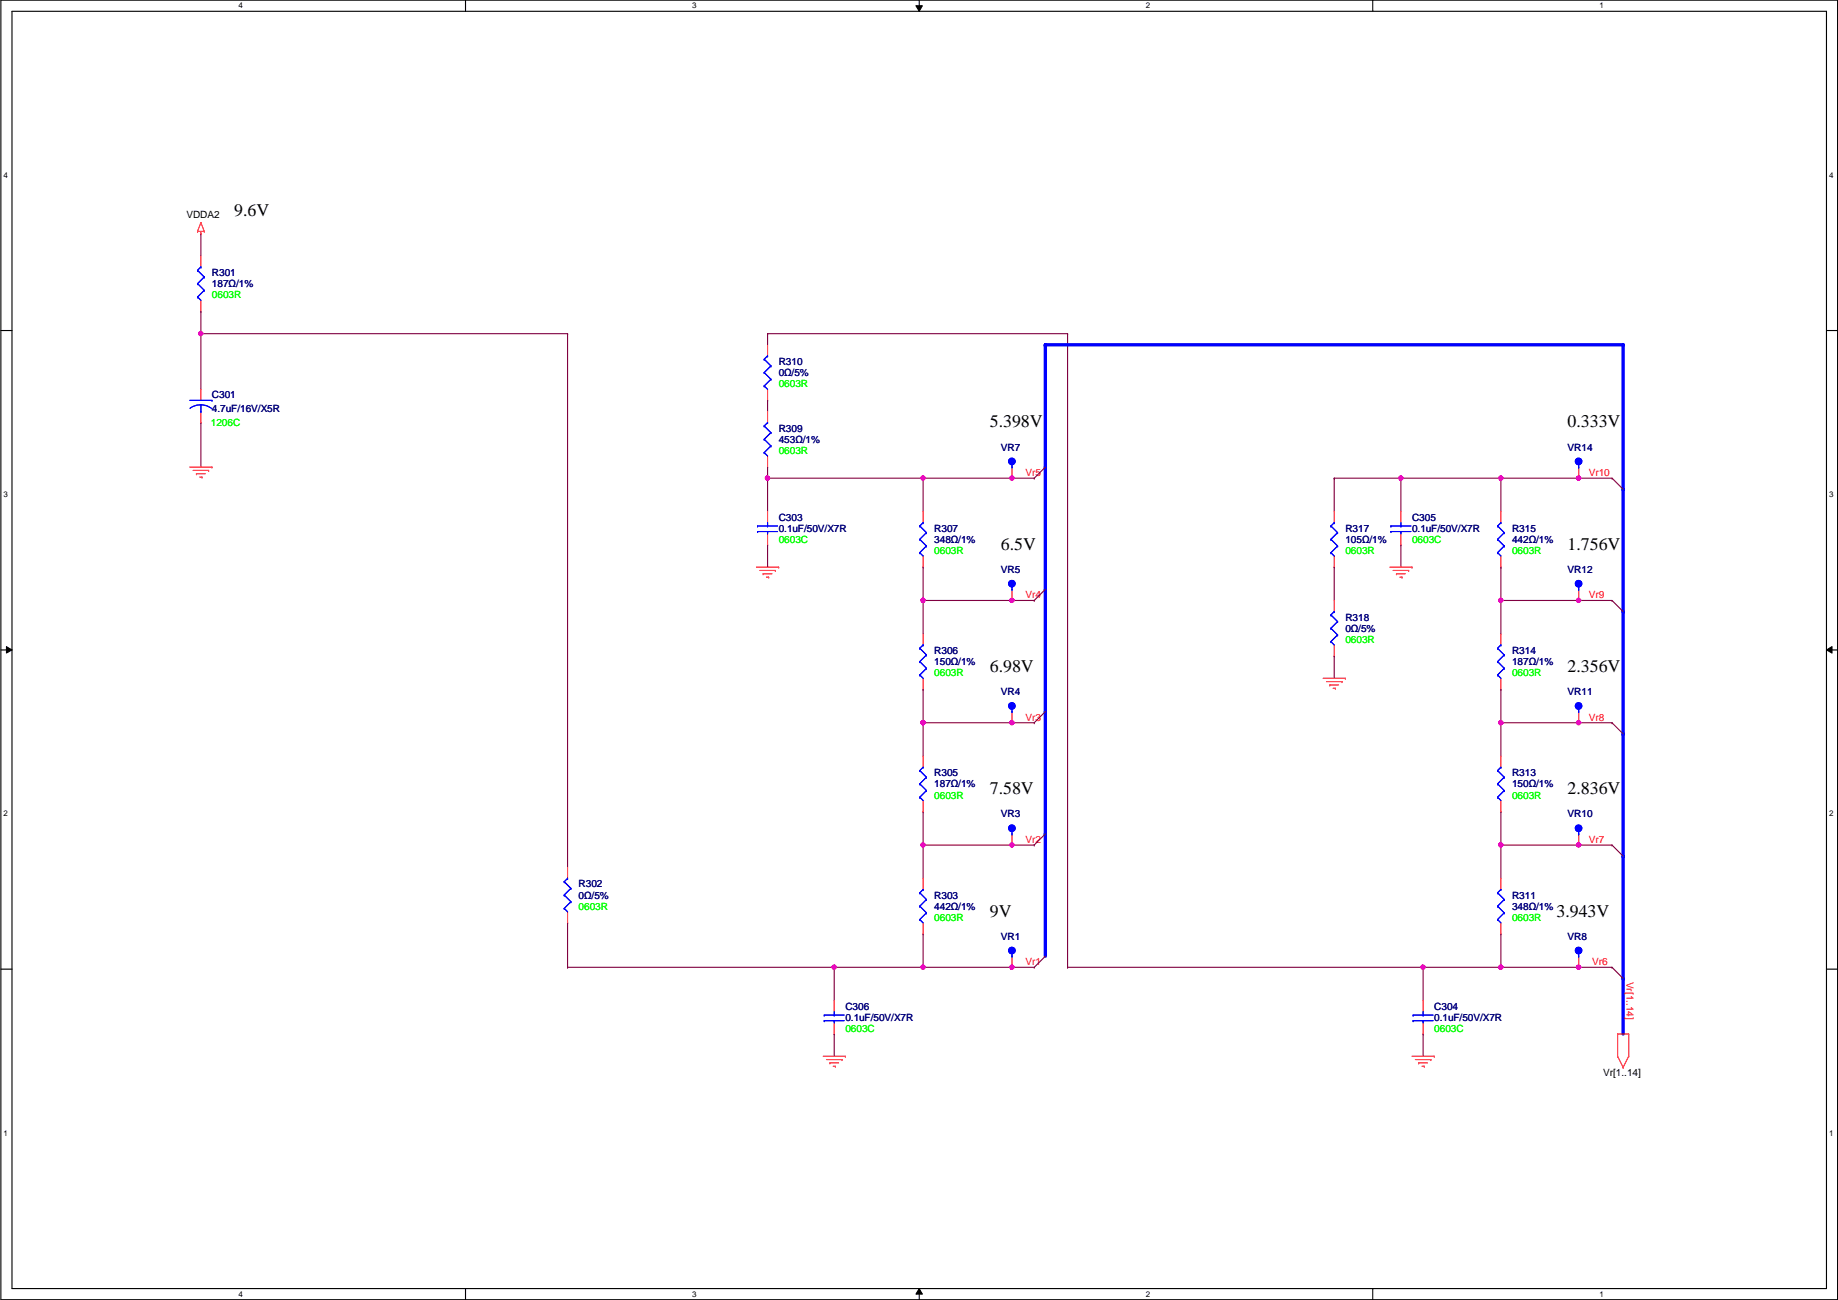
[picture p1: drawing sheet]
<svg xmlns="http://www.w3.org/2000/svg" width="420mm" height="297mm" viewBox="0 0 420 297" stroke-linecap="round" stroke-linejoin="round" font-family="sans-serif">
<path d="M.2 0h419.9v297h-419.9zM2.7 2.6h414.8v291.8h-414.8z" fill="none" stroke="#000" stroke-width=".25"/>
<g fill="#fff">
<path d="M54.6 .3h.9v2h-.9z"/>
<path d="M54.6 294.7h.9v2h-.9z"/>
</g>
<path d="M106.4 0v2.6M106.4 294.4v2.6" fill="none" stroke="#000" stroke-width=".25"/>
<g fill="#fff">
<path d="M158.2 .3h1v2h-1z"/>
<path d="M158.2 294.7h1v2h-1z"/>
</g>
<path d="M210.1 0v2.6M210.1 294.4v2.6" fill="none" stroke="#000" stroke-width=".25"/>
<path d="M209.4 1.3h1.5l-.8 1.3zM210.1 294.4l.8 1.3h-1.5z" fill="#000"/>
<path d="M209.4 1.3h1.5l-.8 1.3zM210.1 294.4l.8 1.3h-1.5z" fill="none" stroke="#000" stroke-width=".23"/>
<g fill="#fff">
<path d="M261.9 .3h1v2h-1z"/>
<path d="M261.9 294.7h1v2h-1z"/>
</g>
<path d="M313.8 0v2.6M313.8 294.4v2.6" fill="none" stroke="#000" stroke-width=".25"/>
<g fill="#fff">
<path d="M365.6 .3h1v2h-1z"/>
<path d="M365.6 294.7h1v2h-1z"/>
<path d="M.8 39h1v2h-1z"/>
<path d="M418.2 39h.9v2h-.9z"/>
<path d="M.8 112h1v2h-1z"/>
<path d="M418.2 112h.9v2h-.9z"/>
</g>
<path d="M.2 75.5h2.5M417.5 75.5h2.6" fill="none" stroke="#000" stroke-width=".25"/>
<g fill="#fff">
<path d="M.8 185h1v1.9h-1z"/>
<path d="M418.2 185h.9v1.9h-.9z"/>
</g>
<path d="M.2 148.5h2.5M417.5 148.5h2.6" fill="none" stroke="#000" stroke-width=".25"/>
<path d="M1.5 147.7l1.2 .8-1.2 .7zM417.5 148.5l1.3-.8v1.5z" fill="#000"/>
<path d="M1.5 147.7l1.2 .8-1.2 .7zM417.5 148.5l1.3-.8v1.5z" fill="none" stroke="#000" stroke-width=".23"/>
<g fill="#fff">
<path d="M.8 257.9h1v2h-1z"/>
<path d="M418.2 257.9h.9v2h-.9z"/>
</g>
<path d="M.2 221.4h2.5M417.5 221.4h2.6" fill="none" stroke="#000" stroke-width=".25"/>
<path d="M129.7 76.2h.1M129.7 76.2v122M129.7 210.9h.1M129.7 210.9v10.1" fill="none" stroke="#800040" stroke-width=".25"/>
<path d="M371 223.6v12.7" fill="none" stroke="#00f" stroke-width=".76"/>
<circle cx="371" cy="223.6" r=".38" fill="#00f"/>
<g fill="none" stroke="#800040" stroke-width=".25">
<path d="M175.5 76.2h.1M175.5 76.2h68.5M244 76.2h.1M244 76.2v144.8M45.9 96.6h.1M45.9 96.6v10.1M175.5 91.5h.1M175.5 91.5v2.5M175.5 106.7h.1M175.5 106.7v2.6M305 109.3h.1M305 109.3v7.6"/>
<path d="M305 129.6h.1M305 129.6v7.6M231.3 193.1h.1M231.3 193.1h5.1"/>
</g>
<circle cx="231.3" cy="193.1" r=".49" fill="#f0f"/>
<circle cx="231.3" cy="193.1" r=".49" fill="none" stroke="#f0f" stroke-width=".25"/>
<path d="M175.5 76.2h.1M175.5 76.2v2.6M231.3 137.2h.1M231.3 137.2h5.1" fill="none" stroke="#800040" stroke-width=".25"/>
<circle cx="231.3" cy="137.2" r=".49" fill="#f0f"/>
<circle cx="231.3" cy="137.2" r=".49" fill="none" stroke="#f0f" stroke-width=".25"/>
<path d="M45.9 76.2h.1M45.9 76.2h83.8" fill="none" stroke="#800040" stroke-width=".25"/>
<circle cx="45.9" cy="76.2" r=".49" fill="#f0f"/>
<circle cx="45.9" cy="76.2" r=".49" fill="none" stroke="#f0f" stroke-width=".25"/>
<g fill="none" stroke="#800040" stroke-width=".25">
<path d="M45.9 76.2h.1M45.9 71.2h.1M45.9 71.2v17.7M175.5 109.3h.1M175.5 109.3v7.6M175.5 124.5h.1M175.5 124.5v5.1M211 137.2h.1M211 137.2v7.6M360.9 193.1h.1M360.9 193.1h7.6M129.7 221h.1"/>
<path d="M129.7 221h61M190.7 221h.1M190.7 236.3h.1M190.7 221v7.6M190.7 236.3v5"/>
</g>
<circle cx="360.9" cy="193.1" r=".49" fill="#f0f"/>
<circle cx="360.9" cy="193.1" r=".49" fill="none" stroke="#f0f" stroke-width=".25"/>
<path d="M305 109.3h.1M305 109.3h15.2M320.2 109.3h.1M320.2 109.3v7.6M320.2 124.5h.1M320.2 124.5v5.1M231.3 165.1h.1M231.3 165.1h5.1" fill="none" stroke="#800040" stroke-width=".25"/>
<circle cx="231.3" cy="165.1" r=".49" fill="#f0f"/>
<circle cx="231.3" cy="165.1" r=".49" fill="none" stroke="#f0f" stroke-width=".25"/>
<path d="M231.3 109.3h.1M231.3 109.3h5.1M325.3 221h.1M325.3 236.3h.1M325.3 221v7.6M325.3 236.3v5" fill="none" stroke="#800040" stroke-width=".25"/>
<circle cx="231.3" cy="109.2" r=".49" fill="#f0f"/>
<circle cx="231.3" cy="109.2" r=".49" fill="none" stroke="#f0f" stroke-width=".25"/>
<path d="M360.9 165.1h.1M360.9 165.1h7.6" fill="none" stroke="#800040" stroke-width=".25"/>
<circle cx="360.9" cy="165.1" r=".49" fill="#f0f"/>
<circle cx="360.9" cy="165.1" r=".49" fill="none" stroke="#f0f" stroke-width=".25"/>
<path d="M343.1 109.3h.1M343.1 109.3v7.6M360.9 109.3h.1M360.9 109.3h7.6" fill="none" stroke="#800040" stroke-width=".25"/>
<circle cx="360.9" cy="109.2" r=".49" fill="#f0f"/>
<circle cx="360.9" cy="109.2" r=".49" fill="none" stroke="#f0f" stroke-width=".25"/>
<path d="M360.9 137.2h.1M360.9 137.2h7.6" fill="none" stroke="#800040" stroke-width=".25"/>
<circle cx="360.9" cy="137.2" r=".49" fill="#f0f"/>
<circle cx="360.9" cy="137.2" r=".49" fill="none" stroke="#f0f" stroke-width=".25"/>
<g fill="none" stroke="#800040" stroke-width=".25">
<path d="M211 109.3h.1M211 109.3v7.6M211 129.6h.1M211 129.6v7.6M343.1 137.2h.1M343.1 137.2v7.6M211 165.1h.1M211 165.1v7.7M343.1 165.1h.1M343.1 165.1v7.7M211 193.1h.1M211 193.1v7.6"/>
<path d="M211 221h.1M211 221h25.4M231.3 221h.1M244 221h.1M244 221h81.3"/>
</g>
<circle cx="231.3" cy="221" r=".49" fill="#f0f"/>
<circle cx="231.3" cy="221" r=".49" fill="none" stroke="#f0f" stroke-width=".25"/>
<circle cx="211" cy="221" r=".49" fill="#f0f"/>
<circle cx="211" cy="221" r=".49" fill="none" stroke="#f0f" stroke-width=".25"/>
<path d="M211 213.4h.1M211 213.4v7.6" fill="none" stroke="#800040" stroke-width=".25"/>
<path d="M239 78.8h132" fill="none" stroke="#00f" stroke-width=".76"/>
<circle cx="239" cy="78.8" r=".38" fill="#00f"/>
<path d="M343.1 129.6h.1M343.1 129.6v7.6M305 149.9h.1M305 149.9v5.1M343.1 157.5h.1M343.1 157.5v7.6M360.9 221h.1M360.9 221h7.6" fill="none" stroke="#800040" stroke-width=".25"/>
<circle cx="360.9" cy="221" r=".49" fill="#f0f"/>
<circle cx="360.9" cy="221" r=".49" fill="none" stroke="#f0f" stroke-width=".25"/>
<path d="M343.1 193.1h.1M343.1 193.1v7.6" fill="none" stroke="#800040" stroke-width=".25"/>
<circle cx="343.1" cy="193.1" r=".49" fill="#f0f"/>
<circle cx="343.1" cy="193.1" r=".49" fill="none" stroke="#f0f" stroke-width=".25"/>
<path d="M211 157.5h.1M211 157.5v7.6M343.1 213.4h.1M343.1 213.4v7.6h-17.8M325.3 221h.1" fill="none" stroke="#800040" stroke-width=".25"/>
<circle cx="325.3" cy="221" r=".49" fill="#f0f"/>
<circle cx="325.3" cy="221" r=".49" fill="none" stroke="#f0f" stroke-width=".25"/>
<path d="M343.1 109.3h.1M343.1 109.3h17.8" fill="none" stroke="#800040" stroke-width=".25"/>
<circle cx="343.1" cy="109.2" r=".49" fill="#f0f"/>
<circle cx="343.1" cy="109.2" r=".49" fill="none" stroke="#f0f" stroke-width=".25"/>
<path d="M190.7 221h.1M190.7 221h20.3" fill="none" stroke="#800040" stroke-width=".25"/>
<circle cx="190.7" cy="221" r=".49" fill="#f0f"/>
<circle cx="190.7" cy="221" r=".49" fill="none" stroke="#f0f" stroke-width=".25"/>
<path d="M211 109.3h.1M211 109.3h20.3" fill="none" stroke="#800040" stroke-width=".25"/>
<circle cx="211" cy="109.2" r=".49" fill="#f0f"/>
<circle cx="211" cy="109.2" r=".49" fill="none" stroke="#f0f" stroke-width=".25"/>
<path d="M343.1 165.1h.1M343.1 165.1h17.8" fill="none" stroke="#800040" stroke-width=".25"/>
<circle cx="343.1" cy="165.1" r=".49" fill="#f0f"/>
<circle cx="343.1" cy="165.1" r=".49" fill="none" stroke="#f0f" stroke-width=".25"/>
<path d="M211 137.2h.1M211 137.2h20.3" fill="none" stroke="#800040" stroke-width=".25"/>
<circle cx="211" cy="137.2" r=".49" fill="#f0f"/>
<circle cx="211" cy="137.2" r=".49" fill="none" stroke="#f0f" stroke-width=".25"/>
<path d="M211 165.1h.1M211 165.1h20.3M343.1 193.1h.1M343.1 193.1h17.8" fill="none" stroke="#800040" stroke-width=".25"/>
<circle cx="211" cy="165.1" r=".49" fill="#f0f"/>
<circle cx="211" cy="165.1" r=".49" fill="none" stroke="#f0f" stroke-width=".25"/>
<path d="M211 193.1h.1M211 193.1h20.3" fill="none" stroke="#800040" stroke-width=".25"/>
<circle cx="211" cy="193.1" r=".49" fill="#f0f"/>
<circle cx="211" cy="193.1" r=".49" fill="none" stroke="#f0f" stroke-width=".25"/>
<path d="M343.1 221h.1M343.1 221h17.8" fill="none" stroke="#800040" stroke-width=".25"/>
<circle cx="343.1" cy="221" r=".49" fill="#f0f"/>
<circle cx="343.1" cy="221" r=".49" fill="none" stroke="#f0f" stroke-width=".25"/>
<path d="M343.1 137.2h.1M343.1 137.2h17.8" fill="none" stroke="#800040" stroke-width=".25"/>
<circle cx="343.1" cy="137.2" r=".49" fill="#f0f"/>
<circle cx="343.1" cy="137.2" r=".49" fill="none" stroke="#f0f" stroke-width=".25"/>
<path d="M45.9 53.4h.1M45.9 53.4v5.1" fill="none" stroke="#800040" stroke-width=".25"/>
<path d="M239 106.7v28" fill="none" stroke="#00f" stroke-width=".76"/>
<circle cx="239" cy="106.7" r=".38" fill="#00f"/>
<path d="M239 190.5v28" fill="none" stroke="#00f" stroke-width=".76"/>
<circle cx="239" cy="190.5" r=".38" fill="#00f"/>
<path d="M371 78.8v33" fill="none" stroke="#00f" stroke-width=".76"/>
<circle cx="371" cy="78.8" r=".38" fill="#00f"/>
<path d="M371 111.8v27.9" fill="none" stroke="#00f" stroke-width=".76"/>
<circle cx="371" cy="111.8" r=".38" fill="#00f"/>
<path d="M371 139.7v28" fill="none" stroke="#00f" stroke-width=".76"/>
<circle cx="371" cy="139.7" r=".38" fill="#00f"/>
<path d="M371 195.6v28" fill="none" stroke="#00f" stroke-width=".76"/>
<circle cx="371" cy="195.6" r=".38" fill="#00f"/>
<path d="M175.5 109.3h.1M175.5 109.3h35.5" fill="none" stroke="#800040" stroke-width=".25"/>
<circle cx="175.4" cy="109.2" r=".49" fill="#f0f"/>
<circle cx="175.4" cy="109.2" r=".49" fill="none" stroke="#f0f" stroke-width=".25"/>
<path d="M239 134.7v27.9" fill="none" stroke="#00f" stroke-width=".76"/>
<circle cx="239" cy="134.7" r=".38" fill="#00f"/>
<path d="M239 162.6v27.9" fill="none" stroke="#00f" stroke-width=".76"/>
<circle cx="239" cy="162.6" r=".38" fill="#00f"/>
<path d="M239 78.8v27.9" fill="none" stroke="#00f" stroke-width=".76"/>
<circle cx="239" cy="78.8" r=".38" fill="#00f"/>
<path d="M320.2 109.3h.1M320.2 109.3h22.9M211 185.5h.1M211 185.5v7.6" fill="none" stroke="#800040" stroke-width=".25"/>
<circle cx="320.2" cy="109.2" r=".49" fill="#f0f"/>
<circle cx="320.2" cy="109.2" r=".49" fill="none" stroke="#f0f" stroke-width=".25"/>
<path d="M371 167.7v27.9" fill="none" stroke="#00f" stroke-width=".76"/>
<circle cx="371" cy="167.7" r=".38" fill="#00f"/>
<g fill="none" stroke="#800040" stroke-width=".25">
<path d="M236.4 109.3h.1M239 106.7l-2.6 2.6M368.5 109.3h.1M368.5 109.3l2.5 2.5M236.4 137.2h.1M239 134.7l-2.6 2.5M368.5 137.2h.1M368.5 137.2l2.5 2.5M236.4 165.1h.1M239 162.6l-2.6 2.5M368.5 165.1h.1M368.5 165.1l2.5 2.6"/>
<path d="M236.4 193.1h.1M239 190.5l-2.6 2.6M343.1 185.5h.1M343.1 185.5v7.6M368.5 193.1h.1M368.5 193.1l2.5 2.5M239 218.5l-2.6 2.5M236.4 221h.1M368.5 221h.1M368.5 221l2.5 2.6"/>
</g>
<g fill="none" stroke="#f00" stroke-width=".25">
<path d="M45.2 52.9h.1M45.2 52.9h1.5M45.9 53.4h.1M45.9 50.8h.1M45.9 52.9v.5M45.9 50.8l-.7 2.1M45.9 50.8l.8 2.1M46.7 52.9h.1M43.4 106.7h5.1M44.1 107.5h3.6M44.9 108.2h.1M44.9 108.2h2"/>
<path d="M45.7 109h.5M46.2 109h.1M47.7 107.5h.1M48.5 106.7h.1M172.9 129.6h5.1M173.7 130.3h3.5M174.4 131.1h.1M174.4 131.1h2.1M175.2 131.9h.5M175.7 131.9h.1M177.2 130.3h.1M178 129.6h.1"/>
<path d="M317.7 129.6h5.1M318.5 130.3h3.5M319.2 131.1h.1M319.2 131.1h2.1M320 131.9h.5M320.5 131.9h.1M322 130.3h.1M322.8 129.6h.1M302.5 155h5M303.2 155.7h3.6M304 156.5h.1M304 156.5h2"/>
<path d="M304.7 157.3h.6M305.3 157.3h.1M306.8 155.7h.1M307.5 155h.1M211 172.8v2.5M211 182.9v2.6M231.3 218.5v2.5M369.8 236.3h.1M369.8 236.3v5M369.8 236.3h2.5M372.3 236.3h.1M372.3 236.3v5"/>
<path d="M188.2 241.3h5M188.9 242.1h3.6M189.7 242.9h.1M189.7 242.9h2M190.4 243.6h.6M191 243.6h.1M192.5 242.1h.1M193.2 241.3h.1M322.8 241.3h5.1M323.5 242.1h3.6M324.3 242.9h.1M324.3 242.9h2"/>
<path d="M325.1 243.6h.5M325.6 243.6h.1M327.1 242.1h.1M327.9 241.3h.1M369.8 241.3h.1M369.8 241.3l1.2 2.6M371 243.9h.1M372.3 241.3h.1M372.3 241.3l-1.3 2.6"/>
</g>
<path d="M210.3 179.1h.1M210.3 176.1h.1M210.3 179.1l1.5 1.5M210.3 176.1l1.5 1.5M211 175.3h.1M211 175.3l-.7 .8M211.8 177.6h.1M211.8 177.6l-1.5 1.5M210.3 182.2h.1M210.3 182.2l.7 .7M211.8 180.6h.1M211.8 180.6l-1.5 1.6" fill="none" stroke="#00f" stroke-width=".25"/>
<circle cx="231.3" cy="217.2" r=".75" fill="#00f"/>
<g fill="none" stroke="#00f" stroke-width=".25">
<path d="M231.3 218.5h.1M231.3 218v.5"/>
<circle cx="231.3" cy="217.2" r=".75"/>
</g>
<circle cx="231.3" cy="217.2" r=".75" fill="#00f"/>
<g fill="none" stroke="#00f" stroke-width=".25">
<path d="M231.3 218.5h.1M231.3 218v.5"/>
<circle cx="231.3" cy="217.2" r=".75"/>
</g>
<path d="M360.9 190.5v2.6" fill="none" stroke="#f00" stroke-width=".25"/>
<circle cx="360.9" cy="189.2" r=".75" fill="#00f"/>
<g fill="none" stroke="#00f" stroke-width=".25">
<path d="M360.9 190.5h.1M360.9 190v.5"/>
<circle cx="360.9" cy="189.2" r=".75"/>
</g>
<circle cx="360.9" cy="189.2" r=".75" fill="#00f"/>
<g fill="none" stroke="#00f" stroke-width=".25">
<path d="M45.2 67.9h.1M45.2 64.8h.1M45.2 61.8h.1M45.2 67.9l.7 .7M45.2 64.8l1.5 1.5M45.2 61.8l1.5 1.5M45.9 61h.1M45.9 61l-.7 .8M46.7 66.3h.1M46.7 63.3h.1M46.7 66.3l-1.5 1.6M46.7 63.3l-1.5 1.5"/>
<path d="M43.4 91.5h5.1M45.9 94h.1M45.9 92.5l1.1 .1 1.4 .7M45.9 92.5l-1.6 .3-.9 .5M45.9 92.5v1.5M48.5 91.5h.1M343.1 119.4h.1M343.1 119.4l-.8 .8M342.3 126.3h.1M342.3 123.2h.1M342.3 120.2h.1M342.3 126.3l.8 .7"/>
<path d="M342.3 123.2l1.6 1.6M342.3 120.2l1.6 1.5M343.9 124.8h.1M343.9 121.7h.1M343.9 124.8l-1.6 1.5M343.9 121.7l-1.6 1.5M360.9 190.5h.1M360.9 190v.5"/>
<circle cx="360.9" cy="189.2" r=".75"/>
</g>
<path d="M45.9 58.5v2.5M45.9 68.6v2.6M45.9 88.9v2.6M45.9 94v2.6M343.1 116.9v2.5M231.3 134.7v2.5M343.1 127v2.6" fill="none" stroke="#f00" stroke-width=".25"/>
<circle cx="231.3" cy="133.4" r=".75" fill="#00f"/>
<g fill="none" stroke="#00f" stroke-width=".25">
<path d="M231.3 134.7h.1M231.3 134.2v.5"/>
<circle cx="231.3" cy="133.4" r=".75"/>
</g>
<circle cx="231.3" cy="133.4" r=".75" fill="#00f"/>
<g fill="none" stroke="#00f" stroke-width=".25">
<path d="M231.3 134.7h.1M231.3 134.2v.5M129 207.6h.1M129 204.5h.1M129 201.5h.1M129 207.6l.7 .7M129 204.5l1.5 1.5M129 201.5l1.5 1.5M129.7 200.7h.1M129.7 200.7l-.7 .8M130.5 206h.1M130.5 203h.1"/>
<path d="M130.5 206l-1.5 1.6M130.5 203l-1.5 1.5"/>
<circle cx="231.3" cy="133.4" r=".75"/>
</g>
<path d="M360.9 106.7v2.6M129.7 198.2v2.5M129.7 208.3v2.6" fill="none" stroke="#f00" stroke-width=".25"/>
<circle cx="360.9" cy="105.4" r=".75" fill="#00f"/>
<g fill="none" stroke="#00f" stroke-width=".25">
<path d="M360.9 106.7h.1M360.9 106.2v.5"/>
<circle cx="360.9" cy="105.4" r=".75"/>
</g>
<circle cx="360.9" cy="105.4" r=".75" fill="#00f"/>
<g fill="none" stroke="#00f" stroke-width=".25">
<path d="M175.5 119.4v.8M320.2 119.4v.8M360.9 106.7h.1M360.9 106.2v.5M173.2 120.2h.1M173.2 121.5h.1M173.2 120.2h4.5M173.2 121.5h4.5M175.5 121.5h.1M175.5 120.2h.1M175.5 121.5v.5M318 120.2h.1"/>
<path d="M318 121.5h.1M318 120.2h4.5M318 121.5h4.5M320.2 121.5h.1M320.2 120.2h.1M320.2 121.5v.5M342.3 154.2h.1M342.3 151.2h.1M342.3 148.1h.1M342.3 154.2l.8 .8M342.3 151.2l1.6 1.5M342.3 148.1l1.6 1.5"/>
<path d="M343.1 147.4h.1M343.1 147.4l-.8 .7M343.9 152.7h.1M343.9 149.6h.1M343.9 152.7l-1.6 1.5M343.9 149.6l-1.6 1.6"/>
<circle cx="360.9" cy="105.4" r=".75"/>
</g>
<path d="M175.5 116.9v2.5M320.2 116.9v2.5M175.5 122v2.5M320.2 122v2.5M343.1 144.8v2.6M343.1 155v2.5M231.3 190.5v2.6" fill="none" stroke="#f00" stroke-width=".25"/>
<circle cx="231.3" cy="189.2" r=".75" fill="#00f"/>
<g fill="none" stroke="#00f" stroke-width=".25">
<path d="M231.3 190.5h.1M231.3 190v.5"/>
<circle cx="231.3" cy="189.2" r=".75"/>
</g>
<circle cx="231.3" cy="189.2" r=".75" fill="#00f"/>
<g fill="none" stroke="#00f" stroke-width=".25">
<path d="M231.3 190.5h.1M231.3 190v.5"/>
<circle cx="231.3" cy="189.2" r=".75"/>
</g>
<path d="M360.9 162.6v2.5" fill="none" stroke="#f00" stroke-width=".25"/>
<circle cx="360.9" cy="161.3" r=".75" fill="#00f"/>
<g fill="none" stroke="#00f" stroke-width=".25">
<path d="M360.9 162.6h.1M360.9 162.1v.5"/>
<circle cx="360.9" cy="161.3" r=".75"/>
</g>
<circle cx="360.9" cy="161.3" r=".75" fill="#00f"/>
<g fill="none" stroke="#00f" stroke-width=".25">
<path d="M360.9 162.6h.1M360.9 162.1v.5"/>
<circle cx="360.9" cy="161.3" r=".75"/>
</g>
<path d="M360.9 218.5v2.5" fill="none" stroke="#f00" stroke-width=".25"/>
<circle cx="360.9" cy="217.2" r=".75" fill="#00f"/>
<g fill="none" stroke="#00f" stroke-width=".25">
<path d="M360.9 218.5h.1M360.9 218v.5"/>
<circle cx="360.9" cy="217.2" r=".75"/>
</g>
<circle cx="360.9" cy="217.2" r=".75" fill="#00f"/>
<g fill="none" stroke="#00f" stroke-width=".25">
<path d="M305 119.4h.1M305 119.4l-.8 .8M304.2 126.3h.1M304.2 123.2h.1M304.2 120.2h.1M304.2 126.3l.8 .7M304.2 123.2l1.6 1.6M304.2 120.2l1.6 1.5M305.8 124.8h.1M305.8 121.7h.1M305.8 124.8l-1.6 1.5M305.8 121.7l-1.6 1.5"/>
<path d="M360.9 218.5h.1M360.9 218v.5"/>
<circle cx="360.9" cy="217.2" r=".75"/>
</g>
<path d="M305 116.9v2.5M305 127v2.6M360.9 134.7v2.5" fill="none" stroke="#f00" stroke-width=".25"/>
<circle cx="360.9" cy="133.4" r=".75" fill="#00f"/>
<g fill="none" stroke="#00f" stroke-width=".25">
<path d="M360.9 134.7h.1M360.9 134.2v.5"/>
<circle cx="360.9" cy="133.4" r=".75"/>
</g>
<circle cx="360.9" cy="133.4" r=".75" fill="#00f"/>
<g fill="none" stroke="#00f" stroke-width=".25">
<path d="M211 119.4h.1M211 119.4l-.7 .8M210.3 126.3h.1M210.3 123.2h.1M210.3 120.2h.1M210.3 126.3l.7 .7M210.3 123.2l1.5 1.6M210.3 120.2l1.5 1.5M211.8 124.8h.1M211.8 121.7h.1M211.8 124.8l-1.5 1.5M211.8 121.7l-1.5 1.5"/>
<path d="M360.9 134.7h.1M360.9 134.2v.5M323 231.9h.1M323 233.2h.1M323 231.9h4.6M323 233.2h4.6M325.3 233.2h.1M325.3 231.9h.1M325.3 231.2v.7M325.3 233.2v.5"/>
<circle cx="360.9" cy="133.4" r=".75"/>
</g>
<path d="M211 116.9v2.5M231.3 106.7v2.6M211 127v2.6M325.3 228.6v2.6M325.3 233.7v2.6" fill="none" stroke="#f00" stroke-width=".25"/>
<circle cx="231.3" cy="105.4" r=".75" fill="#00f"/>
<g fill="none" stroke="#00f" stroke-width=".25">
<path d="M231.3 106.7h.1M231.3 106.2v.5"/>
<circle cx="231.3" cy="105.4" r=".75"/>
</g>
<circle cx="231.3" cy="105.4" r=".75" fill="#00f"/>
<g fill="none" stroke="#00f" stroke-width=".25">
<path d="M231.3 106.7h.1M231.3 106.2v.5M305 139.7h.1M305 139.7l-.8 .8M304.2 146.6h.1M304.2 143.6h.1M304.2 140.5h.1M304.2 146.6l.8 .8M304.2 143.6l1.6 1.5M304.2 140.5l1.6 1.5M305.8 145.1h.1M305.8 142h.1"/>
<path d="M305.8 145.1l-1.6 1.5M305.8 142l-1.6 1.6M342.3 179.1h.1M342.3 176.1h.1M342.3 179.1l1.6 1.5M342.3 176.1l1.6 1.5M343.1 175.3h.1M343.1 175.3l-.8 .8M343.9 177.6h.1M343.9 177.6l-1.6 1.5M342.3 182.2h.1M342.3 182.2l.8 .7"/>
<path d="M343.9 180.6h.1M343.9 180.6l-1.6 1.6M210.3 210.1h.1M210.3 207.1h.1M210.3 204h.1M210.3 210.1l.7 .8M210.3 207.1l1.5 1.5M210.3 204l1.5 1.5M211 203.2h.1M211 203.2l-.7 .8M211.8 208.6h.1M211.8 205.5h.1"/>
<path d="M211.8 208.6l-1.5 1.5M211.8 205.5l-1.5 1.6"/>
<circle cx="231.3" cy="105.4" r=".75"/>
</g>
<path d="M305 137.2v2.5M305 147.4v2.5M231.3 162.6v2.5M343.1 172.8v2.5M343.1 182.9v2.6M211 200.7v2.5M211 210.9v2.5" fill="none" stroke="#f00" stroke-width=".25"/>
<circle cx="231.3" cy="161.3" r=".75" fill="#00f"/>
<g fill="none" stroke="#00f" stroke-width=".25">
<path d="M231.3 162.6h.1M231.3 162.1v.5"/>
<circle cx="231.3" cy="161.3" r=".75"/>
</g>
<circle cx="231.3" cy="161.3" r=".75" fill="#00f"/>
<g fill="none" stroke="#00f" stroke-width=".25">
<path d="M174.7 88.2h.1M174.7 85.1h.1M174.7 82.1h.1M174.7 97.3h.1M174.7 88.2l.8 .7M174.7 85.1l1.5 1.6M174.7 82.1l1.5 1.5M174.7 97.3l1.5 1.5M175.5 81.3h.1M175.5 96.6h.1M175.5 81.3l-.8 .8M175.5 96.6l-.8 .7"/>
<path d="M176.2 86.7h.1M176.2 83.6h.1M176.2 98.8h.1M176.2 86.7l-1.5 1.5M176.2 83.6l-1.5 1.5M176.2 98.8l-1.5 1.6M174.7 103.4h.1M174.7 100.4h.1M174.7 103.4l.8 .8M174.7 100.4l1.5 1.5M176.2 101.9h.1M176.2 101.9l-1.5 1.5"/>
<path d="M210.3 154.2h.1M210.3 151.2h.1M210.3 148.1h.1M210.3 154.2l.7 .8M210.3 151.2l1.5 1.5M210.3 148.1l1.5 1.5M211 147.4h.1M211 147.4l-.7 .7M211.8 152.7h.1M211.8 149.6h.1M211.8 152.7l-1.5 1.5M211.8 149.6l-1.5 1.6"/>
<path d="M231.3 162.6h.1M231.3 162.1v.5M342.3 210.1h.1M342.3 207.1h.1M342.3 204h.1M342.3 210.1l.8 .8M342.3 207.1l1.6 1.5M342.3 204l1.6 1.5M343.1 203.2h.1M343.1 203.2l-.8 .8M343.9 208.6h.1M343.9 205.5h.1"/>
<path d="M343.9 208.6l-1.6 1.5M343.9 205.5l-1.6 1.6M188.4 231.9h.1M188.4 233.2h.1M188.4 231.9h4.6M188.4 233.2h4.6M190.7 233.2h.1M190.7 231.9h.1M190.7 231.2v.7M190.7 233.2v.5"/>
<circle cx="231.3" cy="161.3" r=".75"/>
</g>
<path d="M175.5 78.8v2.5M175.5 88.9v2.6M175.5 94v2.6M175.5 104.2v2.5M211 144.8v2.6M211 155v2.5M343.1 200.7v2.5M343.1 210.9v2.5M190.7 228.6v2.6M190.7 233.7v2.6" fill="none" stroke="#f00" stroke-width=".25"/>
<circle cx="231.3" cy="193.1" r=".49" fill="#f0f"/>
<circle cx="231.3" cy="193.1" r=".49" fill="none" stroke="#f0f" stroke-width=".25"/>
<circle cx="231.3" cy="137.2" r=".49" fill="#f0f"/>
<circle cx="231.3" cy="137.2" r=".49" fill="none" stroke="#f0f" stroke-width=".25"/>
<circle cx="45.9" cy="76.2" r=".49" fill="#f0f"/>
<circle cx="45.9" cy="76.2" r=".49" fill="none" stroke="#f0f" stroke-width=".25"/>
<circle cx="360.9" cy="193.1" r=".49" fill="#f0f"/>
<circle cx="360.9" cy="193.1" r=".49" fill="none" stroke="#f0f" stroke-width=".25"/>
<circle cx="231.3" cy="165.1" r=".49" fill="#f0f"/>
<circle cx="231.3" cy="165.1" r=".49" fill="none" stroke="#f0f" stroke-width=".25"/>
<circle cx="231.3" cy="109.2" r=".49" fill="#f0f"/>
<circle cx="231.3" cy="109.2" r=".49" fill="none" stroke="#f0f" stroke-width=".25"/>
<circle cx="360.9" cy="165.1" r=".49" fill="#f0f"/>
<circle cx="360.9" cy="165.1" r=".49" fill="none" stroke="#f0f" stroke-width=".25"/>
<circle cx="360.9" cy="109.2" r=".49" fill="#f0f"/>
<circle cx="360.9" cy="109.2" r=".49" fill="none" stroke="#f0f" stroke-width=".25"/>
<circle cx="360.9" cy="137.2" r=".49" fill="#f0f"/>
<circle cx="360.9" cy="137.2" r=".49" fill="none" stroke="#f0f" stroke-width=".25"/>
<circle cx="231.3" cy="221" r=".49" fill="#f0f"/>
<circle cx="231.3" cy="221" r=".49" fill="none" stroke="#f0f" stroke-width=".25"/>
<circle cx="211" cy="221" r=".49" fill="#f0f"/>
<circle cx="211" cy="221" r=".49" fill="none" stroke="#f0f" stroke-width=".25"/>
<circle cx="360.9" cy="221" r=".49" fill="#f0f"/>
<circle cx="360.9" cy="221" r=".49" fill="none" stroke="#f0f" stroke-width=".25"/>
<circle cx="343.1" cy="193.1" r=".49" fill="#f0f"/>
<circle cx="343.1" cy="193.1" r=".49" fill="none" stroke="#f0f" stroke-width=".25"/>
<circle cx="325.3" cy="221" r=".49" fill="#f0f"/>
<circle cx="325.3" cy="221" r=".49" fill="none" stroke="#f0f" stroke-width=".25"/>
<circle cx="343.1" cy="109.2" r=".49" fill="#f0f"/>
<circle cx="343.1" cy="109.2" r=".49" fill="none" stroke="#f0f" stroke-width=".25"/>
<circle cx="190.7" cy="221" r=".49" fill="#f0f"/>
<circle cx="190.7" cy="221" r=".49" fill="none" stroke="#f0f" stroke-width=".25"/>
<circle cx="211" cy="109.2" r=".49" fill="#f0f"/>
<circle cx="211" cy="109.2" r=".49" fill="none" stroke="#f0f" stroke-width=".25"/>
<circle cx="343.1" cy="165.1" r=".49" fill="#f0f"/>
<circle cx="343.1" cy="165.1" r=".49" fill="none" stroke="#f0f" stroke-width=".25"/>
<circle cx="211" cy="137.2" r=".49" fill="#f0f"/>
<circle cx="211" cy="137.2" r=".49" fill="none" stroke="#f0f" stroke-width=".25"/>
<circle cx="211" cy="165.1" r=".49" fill="#f0f"/>
<circle cx="211" cy="165.1" r=".49" fill="none" stroke="#f0f" stroke-width=".25"/>
<circle cx="211" cy="193.1" r=".49" fill="#f0f"/>
<circle cx="211" cy="193.1" r=".49" fill="none" stroke="#f0f" stroke-width=".25"/>
<circle cx="343.1" cy="221" r=".49" fill="#f0f"/>
<circle cx="343.1" cy="221" r=".49" fill="none" stroke="#f0f" stroke-width=".25"/>
<circle cx="343.1" cy="137.2" r=".49" fill="#f0f"/>
<circle cx="343.1" cy="137.2" r=".49" fill="none" stroke="#f0f" stroke-width=".25"/>
<circle cx="175.4" cy="109.2" r=".49" fill="#f0f"/>
<circle cx="175.4" cy="109.2" r=".49" fill="none" stroke="#f0f" stroke-width=".25"/>
<circle cx="320.2" cy="109.2" r=".49" fill="#f0f"/>
<circle cx="320.2" cy="109.2" r=".49" fill="none" stroke="#f0f" stroke-width=".25"/>
<g font-size="4.1">
<text x="53.5" y="49.4">9.6V</text>
<text x="226.3" y="97.7">5.398V</text>
<text x="358.3" y="97.7">0.333V</text>
<text x="228.8" y="125.6">6.5V</text>
<text x="358.3" y="125.6">1.756V</text>
<text x="226.3" y="153.5">6.98V</text>
<text x="358.3" y="153.5">2.356V</text>
<text x="226.3" y="181.5">7.58V</text>
<text x="358.3" y="181.5">2.836V</text>
<text x="226.3" y="209.4">9V</text>
<text x="355.8" y="209.4">3.943V</text>
</g>
<g font-size="2.3">
<text x="42.6" y="49.9">VDDA2</text>
<text x="366.5" y="246">Vr[1..14]</text>
</g>
<g font-size="2.3" fill="#000080">
<text x="48.5" y="63.1">R301</text>
<text x="48.5" y="65.6">187Ω/1%</text>
<text x="178" y="83.4">R310</text>
<text x="178" y="85.9">0Ω/5%</text>
<text x="48.5" y="91">C301</text>
<text x="48.5" y="94.1">4.7uF/16V/X5R</text>
<text x="178" y="98.6">R309</text>
<text x="178" y="101.2">453Ω/1%</text>
<text x="228.8" y="103">VR7</text>
<text x="358.3" y="103">VR14</text>
<text x="178" y="119">C303</text>
<text x="322.8" y="119">C305</text>
<text x="178" y="121.5">0.1uF/50V/X7R</text>
<text x="213.6" y="121.5">R307</text>
<text x="213.6" y="124">348Ω/1%</text>
<text x="307.5" y="121.5">R317</text>
<text x="307.5" y="124">105Ω/1%</text>
<text x="322.8" y="121.5">0.1uF/50V/X7R</text>
<text x="345.6" y="121.5">R315</text>
<text x="345.6" y="124">442Ω/1%</text>
<text x="228.8" y="130.9">VR5</text>
<text x="358.3" y="130.9">VR12</text>
<text x="307.5" y="141.8">R318</text>
<text x="213.6" y="149.4">R306</text>
<text x="307.5" y="144.4">0Ω/5%</text>
<text x="345.6" y="149.4">R314</text>
<text x="213.6" y="152">150Ω/1%</text>
<text x="345.6" y="152">187Ω/1%</text>
<text x="228.8" y="158.8">VR4</text>
<text x="358.3" y="158.8">VR11</text>
<text x="213.6" y="177.4">R305</text>
<text x="213.6" y="179.9">187Ω/1%</text>
<text x="345.6" y="177.4">R313</text>
<text x="345.6" y="179.9">150Ω/1%</text>
<text x="228.8" y="186.8">VR3</text>
<text x="358.3" y="186.8">VR10</text>
<text x="132.3" y="202.8">R302</text>
<text x="132.3" y="205.3">0Ω/5%</text>
<text x="213.6" y="205.3">R303</text>
<text x="213.6" y="207.9">442Ω/1%</text>
<text x="345.6" y="205.3">R311</text>
<text x="345.6" y="207.9">348Ω/1%</text>
<text x="228.8" y="214.7">VR1</text>
<text x="358.3" y="214.7">VR8</text>
<text x="193.2" y="230.7">C306</text>
<text x="193.2" y="233.3">0.1uF/50V/X7R</text>
<text x="327.9" y="230.7">C304</text>
<text x="327.9" y="233.3">0.1uF/50V/X7R</text>
</g>
<g font-size="2.3" fill="#0f0">
<text x="48.5" y="68.2">0603R</text>
<text x="178" y="88.5">0603R</text>
<text x="48.2" y="97.4">1206C</text>
<text x="178" y="103.7">0603R</text>
<text x="178" y="124">0603C</text>
<text x="322.8" y="124">0603C</text>
<text x="213.6" y="126.6">0603R</text>
<text x="307.5" y="126.6">0603R</text>
<text x="345.6" y="126.6">0603R</text>
<text x="307.5" y="146.9">0603R</text>
<text x="213.6" y="154.5">0603R</text>
<text x="345.6" y="154.5">0603R</text>
<text x="213.6" y="182.5">0603R</text>
<text x="345.6" y="182.5">0603R</text>
<text x="132.3" y="207.9">0603R</text>
<text x="213.6" y="210.4">0603R</text>
<text x="345.6" y="210.4">0603R</text>
<text x="193.2" y="235.8">0603C</text>
<text x="327.9" y="235.8">0603C</text>
</g>
<g font-size="2.3" fill="#f00">
<text x="234.4" y="108.8">Vr5</text>
<text x="363.2" y="108.8">Vr10</text>
<text x="234.4" y="136.7">Vr4</text>
<text x="363.2" y="136.7">Vr9</text>
<text x="234.4" y="164.6">Vr3</text>
<text x="363.2" y="164.6">Vr8</text>
<text x="234.4" y="192.6">Vr2</text>
<text x="363.2" y="192.6">Vr7</text>
<text x="234.4" y="220.5">Vr1</text>
<text x="363.9" y="220.5">Vr6</text>
<text x="371.8" y="224.3" transform="rotate(90 371.8 224.3)">Vr[1..14]</text>
</g>
<g font-size="1.8">
<text x="54.6" y="1.9">4</text>
<text x="158.2" y="1.9">3</text>
<text x="261.9" y="1.9">2</text>
<text x="365.6" y="1.9">1</text>
<text x=".8" y="40.6">4</text>
<text x="418.2" y="40.6">4</text>
<text x=".8" y="113.6">3</text>
<text x="418.2" y="113.6">3</text>
<text x=".8" y="186.6">2</text>
<text x="418.2" y="186.6">2</text>
<text x=".8" y="259.5">1</text>
<text x="418.2" y="259.5">1</text>
<text x="54.6" y="296.3">4</text>
<text x="158.2" y="296.3">3</text>
<text x="261.9" y="296.3">2</text>
<text x="365.6" y="296.3">1</text>
</g>
</svg>
